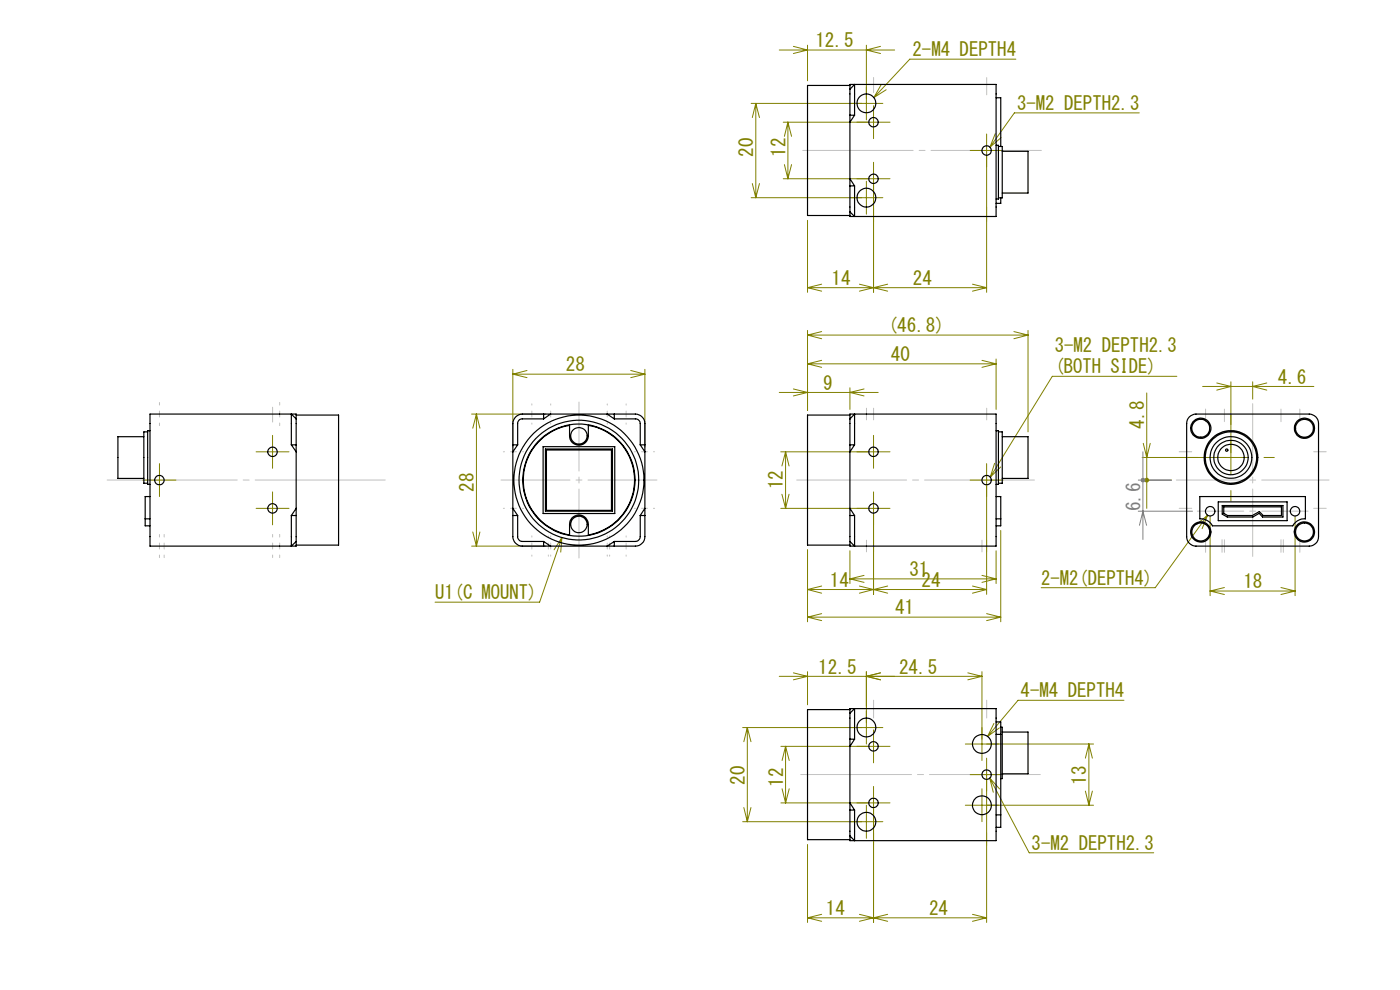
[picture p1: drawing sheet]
<svg xmlns="http://www.w3.org/2000/svg" width="297mm" height="210mm" viewBox="0 0 297 210" stroke-linecap="round" stroke-linejoin="round" font-family="sans-serif">
<g fill="none" stroke="#808000" stroke-width=".21">
<path d="M165.3 10.6h24.5M168.3 9.8l3 .8-3 .8M171.3 9.6v7.5M183.8 9.6v15.8M186.8 9.8l-3 .8 3 .8M186.9 18l-1.5 2.7M188 19l-2.6 1.7M215.5 12.6h-22.5l-7.6 8.1M159.6 38.9l.7 3M160.3 21.9v20M160.3 21.9l.8 3M160.3 21.9l-.7 3"/>
<path d="M161.1 38.9l-.8 3M166.4 34.9l.7 3M167.1 25.9v12M167.1 25.9l.8 3M167.1 25.9l-.7 3M167.9 34.9l-.8 3M183.8 38.4v7M185.3 22.4v7M185.3 34.4v27.6M187.3 21.9h-28M188.8 25.9h-22.6M188.8 37.9h-22.6"/>
<path d="M205.8 31.9h7M209.3 28.4v33.6M211.1 28.4l-1.1 2.8M212.4 29.2l-2.4 2M241.7 23.9h-26.5l-5.2 7.3M171.3 46.7v15.3M187.3 41.9h-28M108.8 78.3v16.6M108.8 79.4h28M108.8 79.4l3 .7M111.8 78.6l-3 .8M133.8 78.6l3 .8"/>
<path d="M136.8 78.3v16.6M136.8 79.4l-3 .7M171.3 70.1v17M171.3 71.1h46.8M171.3 71.1l3 .8M171.3 77.2h40M171.3 77.2l3 .7M171.3 61h38M171.3 61l3 .8M174.3 70.3l-3 .8M174.3 76.4l-3 .8M174.3 60.3l-3 .7"/>
<path d="M182.3 60.3l6 1.5M188.3 60.3l-6 1.5M206.3 60.3l3 .7M208.3 76.4l3 .8M209.3 61l-3 .8M211.3 76.2v10.6M211.3 77.2l-3 .7M215.1 70.3l3 .8M218.1 70.1v21.5M218.1 71.1l-3 .8M249.7 79.8h-26.5l-13.1 21.4M33.8 98.3v7"/>
<path d="M54.3 95.8h7M57.8 92.3v7M100 87.8h15.8M101.1 87.8v28M101.1 87.8l.7 3M101.1 87.8l-.8 3M165.3 83.2h21M165.6 95.8h23.2M166.7 95.8v12M166.7 95.8l.7 3M166.7 95.8l-.8 3M168.3 82.5l3 .7-3 .8"/>
<path d="M180.3 82.3v4.5M183.3 82.5l-3 .7 3 .8M185.3 92.3v7M209.3 98.3v27.8M211 98.3l-.9 2.9M212.3 99.1l-2.2 2.1M242.3 97h22.3M242.5 94l.8 3 .7-3M243.3 83.4v24.4M255.1 82h23.6M258.1 81.2l3 .8-3 .8M261.1 81v19.5"/>
<path d="M265.7 81v3.7M268.1 97h2.2M268.7 81.2l-3 .8 3 .8M30.3 101.8h7M54.3 107.8h7M57.8 104.3v7M100 115.8h15.8M100.3 112.8l.8 3M101.8 112.8l-.7 3M119.2 114l-4.7 13.7h-22.2M119.2 114l-.2 3.1M119.2 114l-1.7 2.6"/>
<path d="M165.6 107.8h23.2M165.9 104.8l.8 3M167.4 104.8l-.7 3M171.3 116.7v15.2M180.3 116.8v7M185.3 104.3v21.8M205.8 101.8h7M211.3 116.8v7M212.3 112.5v19.4M242.3 101.8h6.2M256.2 109.3l-11.1 15.4h-24.2M256.2 109.3l-1.2 2.8"/>
<path d="M256.2 109.3l-2.4 2M256.7 109.5v16.9M261.1 104.1v2.1M274.7 109.5v16.9M171.3 125.1h38M171.3 125.1l3 .7M171.3 130.9h41M171.3 130.9l3 .7M174.3 124.3l-3 .8M174.3 130.2l-3 .7M180.3 122.8h31M180.3 122.8l3 .7"/>
<path d="M182.3 124.3l3 .8M183.3 122.1l-3 .7M185.3 125.1l-3 .7M185.3 125.1l3 .7M188.3 124.3l-3 .8M206.3 124.3l3 .8M208.3 122.1l3 .7M209.3 125.1l-3 .7M209.3 130.2l3 .7M211.3 122.8l-3 .7M212.3 130.9l-3 .7M256.7 125.4h18"/>
<path d="M256.7 125.4l3.1 .7M259.8 124.6l-3.1 .8M271.7 124.6l3 .8M274.7 125.4l-3 .7M157.6 154.3h29.7M158.5 154.3v20M158.5 154.3l.8 3M158.5 154.3l-.7 3M165.7 158.3h23.1M166.7 158.3v12M166.7 158.3l.7 3M166.7 158.3l-.8 3"/>
<path d="M168.3 142.7l3 .8-3 .7M171.3 142.5v7M183.8 142.5v15.3M185.3 154.8v7M186.8 142.7l-3 .8 3 .7M204.8 157.8h27.2M205.3 142.7l3 .8M208.3 142.5v18.8M208.3 143.5h-43M208.3 143.5l-3 .7M210.9 153.4l-1.4 2.8M212 154.4l-2.5 1.8"/>
<path d="M231 157.8v13M231 157.8l.7 3M231 157.8l-.7 3M238.4 148.5h-22.4l-6.5 7.7M157.6 174.3h29.7M157.8 171.3l.7 3M159.3 171.3l-.8 3M165.9 167.3l.8 3M167.4 167.3l-.7 3M171.3 179.1v16.6M183.8 170.8v7M185.3 166.8v28.9"/>
<path d="M188.8 170.3h-23.1M204.8 170.8h27.2M205.8 164.3h7M208.3 167.3v7M209.3 160.8v34.9M210 165.1l8.3 15.8h26.5M210 165.1l2.1 2.2M210 165.1l.7 3M230.3 167.8l.7 3M231.7 167.8l-.7 3M171.3 194.7h38M171.3 194.7l3 .7"/>
<path d="M174.3 193.9l-3 .8M182.3 193.9l6 1.5M188.3 193.9l-6 1.5M206.3 193.9l3 .8M209.3 194.7l-3 .7"/>
</g>
<path d="M242.5 95.8v18.6M241.5 108.4h11.5M241.5 101.8h7M241.7 111.4l.8-3 .7 3" fill="none" stroke="#808080" stroke-width=".21"/>
<g fill="none" stroke="#c0c0c0" stroke-width=".21" stroke-dasharray="30.5 1.3 1.3 1.3">
<path d="M185.3 16.4v3.2M209.3 16.5v3.6M185.3 44.1v3M209.3 43.9v3.1M57.8 89.5v-3.1M183.8 86.6v2.5M185.3 89.1v-2.5M209.3 86.6v2.5M250.2 95.8h2.6M255.8 86.8v2.6M259.8 86.8v2.6M271.8 86.8v2.6"/>
<path d="M275.8 86.8v2.6M278.7 95.8h2.6M183.8 114.6v2.5M185.3 114.6v2.5M208.3 114.6v2.5M209.3 114.6v2.5M250.2 107.8h2.6M255.8 114.5v2.7M259.3 114.5v2.7M259.8 114.5v2.7M271.8 114.5v2.7M272.3 114.5v2.7"/>
<path d="M275.8 114.5v2.7M278.7 107.8h2.6M185.3 148.5v3.8M209.3 148.5v3.8M185.3 176.6v2.7M209.3 176.6v2.7"/>
</g>
<path d="M169 101.8h50.4" fill="none" stroke="#c0c0c0" stroke-width=".21" stroke-dasharray="30.5 1.3 1.3 1.3" stroke-dashoffset="7.2"/>
<path d="M170.3 31.9h50.6" fill="none" stroke="#c0c0c0" stroke-width=".21" stroke-dasharray="30.5 1.3 1.3 1.3" stroke-dashoffset="7.1"/>
<path d="M169.9 164.3h50.8" fill="none" stroke="#c0c0c0" stroke-width=".21" stroke-dasharray="30.5 1.3 1.3 1.3" stroke-dashoffset="7"/>
<path d="M265.8 85.6v32.4M249.5 101.8h32.5" fill="none" stroke="#c0c0c0" stroke-width=".21" stroke-dasharray="30.5 1.3 1.3 1.3" stroke-dashoffset="16.2"/>
<path d="M254 108.4h23.5" fill="none" stroke="#c0c0c0" stroke-width=".21" stroke-dasharray="30.5 1.3 1.3 1.3" stroke-dashoffset="20.6"/>
<path d="M22.7 101.8h59" fill="none" stroke="#c0c0c0" stroke-width=".21" stroke-dasharray="30.5 1.3 1.3 1.3" stroke-dashoffset="2.9"/>
<path d="M33.8 85.4v4.9M59.3 85.4v4.9M33.8 113.4v4.9M34.8 113.4v4.9M57.8 113.4v4.9M59.3 113.4v4.9" fill="none" stroke="#c0c0c0" stroke-width=".21" stroke-dasharray="30.5 1.3 1.3 1.3" stroke-dashoffset="29.9"/>
<g fill="none" stroke="#c0c0c0" stroke-width=".21" stroke-dasharray="30.5 1.3 1.3 1.3" stroke-dashoffset="30.2">
<path d="M106.8 95.8h4.3M112.8 85.7v4.3M116.8 85.7v4.3M128.8 85.7v4.3M132.8 85.7v4.3M134.6 95.8h4.3M106.8 107.8h4.3M112.8 113.7v4.3M116.3 113.7v4.3M116.8 113.7v4.3M128.8 113.7v4.3M129.3 113.7v4.3"/>
<path d="M132.8 113.7v4.3M134.6 107.8h4.3"/>
</g>
<path d="M122.8 85.3v33.1M106.3 101.8h33.1" fill="none" stroke="#c0c0c0" stroke-width=".21" stroke-dasharray="30.5 1.3 1.3 1.3" stroke-dashoffset="15.8"/>
<path d="M242.9 101.5l.4-.2v.5v-.5a.51 .51 0 0 1 .5 .7 .51 .51 0 0 1-.8 .3 .51 .51 0 0 1-.1-.8z" fill="#808000"/>
<path d="M242.1 101.5a.5 .5 0 0 1 .8 .2 .5 .5 0 0 1-.4 .6v-.5v.5a.5 .5 0 0 1-.5-.3 .5 .5 0 0 1 .1-.5z" fill="#808080"/>
<g fill="none" stroke="#000" stroke-width=".25">
<path d="M180.3 18.9v26M180.3 18.9l1-1v6.5M180.3 18.9v-1h31v28h-31v-1M180.3 18.1h-9v27.6h9M180.3 37.9l1 1.5M180.3 24.4h1M180.3 39.4h1M181.3 39.4v6.5l-1-1M181.3 24.4l-1 1.5M211.3 30.8h.5v11.4h-.5M211.3 20.7h1v10.4M211.8 31.1h.8v10.9h-.8"/>
<path d="M212.6 32.1h5.5v8.8h-5.5M212.3 42v1.1h-1M30.5 92.6h-5.5v8.9h5.5M31.3 91.6h-.8v10.9h.8M31.8 91.4h-.5v11.4h.5M61.8 94.4h1M61.8 94.4l1 1.4M62.8 88.9l-1-1.1v6.6M62.8 88.9v-1.1h-31v28h31v-.9M62.8 88.9v26M62.8 88h9v27.6h-9M108.8 94.4h1"/>
<path d="M109.4 88.4l.6-.4 .8-.2h24a2.05 2.05 0 0 1 2 2v24a2.05 2.05 0 0 1-2 2h-24a2.05 2.05 0 0 1-2-2v-24l.2-.7zM109.8 94.4l-1 1.4M114.1 93.9a11.7 11.7 0 0 1 6.7-3.7v2.3a1.99 1.99 0 0 0 2 1.9 1.99 1.99 0 0 0 2-1.9v-2.3a11.8 11.8 0 0 1 9.8 11.7 11.8 11.8 0 0 1-9.8 11.6v-2.2a1.99 1.99 0 0 0-2-2.1 1.99 1.99 0 0 0-2 2.1v2.2a11.8 11.8 0 0 1-6.7-19.6zM115.2 94.7h15.2v14.2h-15.2zM115.3 88.9h-4.5a.96 .96 0 0 0-1 .9v4.6M115.3 87.8v1.1M115.7 95.2h14.2v13.2h-14.2zM115.9 95.5h13.8v12.8h-13.8zM116.8 87.8l-1.5 1.1M128.8 87.8l1.5 1.1M130.3 88.9h4.5a1.02 1.02 0 0 1 1 .9v4.6M130.3 87.8v1.1"/>
<path d="M135.8 94.4l1 1.4M135.8 94.4h1M180.3 88.9v-1.1h31v28h-31v-.9M180.3 88.9l1-1.1v6.6M180.3 88.9v26M180.3 88h-9v27.6h9M180.3 94.4h1M181.3 94.4l-1 1.4M211.3 91.4h.5v11.4h-.5M211.8 91.6h.8v10.9h-.8M212.6 92.6h5.5v8.9h-5.5M252.3 88.4l.7-.4 .7-.2h24a1.99 1.99 0 0 1 2 2v24a1.99 1.99 0 0 1-2 2h-24a1.99 1.99 0 0 1-2-2v-24l.2-.7z"/>
<path d="M30.8 110.1v1.4h1M30.8 110.1h1M31.8 105.3h-1v4.8M61.8 109.4v6.4l1-.9M61.8 109.4h1M62.8 107.8l-1 1.6M108.8 107.8l1 1.6M108.8 109.4h1M109.8 109.4v4.4a1.02 1.02 0 0 0 1 1.1h4.5M115.3 114.9l1.5 .9M115.3 114.9v.9M130.3 114.9l-1.5 .9"/>
<path d="M130.3 114.9v.9M135.8 109.4v4.4a1.09 1.09 0 0 1-1 1.1h-4.5M135.8 109.4h1M136.8 107.8l-1 1.6M180.3 109.4h1M180.3 107.8l1 1.6M181.3 109.4v6.4l-1-.9M211.3 105.3h1v4.8M211.3 110.1h1M212.3 110.1v1.4h-1M254.5 105.3h22.4v4.8a2.87 2.87 0 0 0-2.7 1.4h-17a2.87 2.87 0 0 0-2.7-1.4zM258.4 106.5h14.6v3.9h-14.6z"/>
<path d="M259.3 107.2h12.9v2.5h-4.4l-.7-.8-1.3 .8h-5.5l-1-.6zM259.6 107.5h12.3v1.9h-3.9l-.8-.9-1.5 .9h-5.3l-.8-.5zM180.3 151.3v-1h31v28h-31v-1M180.3 151.3l1-1v6.5M180.3 151.3v26M180.3 150.5h-9v27.6h9M180.3 156.8h1M181.3 156.8l-1 1.5M211.3 153.1h1v2.7M211.3 155.8h1M212.3 154.3h.3v10.9h-.3M212.3 155.8v17.1"/>
<path d="M212.6 155.3h5.5v8.8h-5.5M180.3 170.3l1 1.5M180.3 171.8h1M181.3 171.8v6.5l-1-1M211.3 172.9h1M212.3 172.9v2.6h-1"/>
<circle cx="183.8" cy="21.9" r="2"/>
<circle cx="185.3" cy="37.9" r=".99"/>
<circle cx="185.3" cy="25.9" r=".99"/>
<circle cx="209.3" cy="31.9" r=".99"/>
<circle cx="183.8" cy="41.9" r="1.99"/>
<circle cx="57.8" cy="95.8" r="1.01"/>
<circle cx="122.8" cy="92.5" r="1.76"/>
<circle cx="185.3" cy="95.8" r="1"/>
<circle cx="254.7" cy="90.8" r="2.15"/>
<circle cx="254.7" cy="90.8" r="1.9"/>
<circle cx="260.2" cy="95.5" r=".25"/>
<circle cx="261.1" cy="97" r="5.7"/>
<circle cx="261.1" cy="97.1" r="3.7"/>
<circle cx="261.1" cy="97" r="5.5"/>
<circle cx="261.1" cy="97" r="4.4"/>
<circle cx="261.1" cy="97" r="2.8"/>
<circle cx="276.7" cy="90.8" r="2.14"/>
<circle cx="276.8" cy="90.8" r="1.9"/>
<circle cx="33.8" cy="101.8" r="1.01"/>
<circle cx="57.8" cy="107.8" r="1.01"/>
<circle cx="122.8" cy="101.8" r="12.7"/>
<circle cx="122.8" cy="101.8" r="13.8"/>
<circle cx="122.8" cy="111.3" r="1.76"/>
<circle cx="122.8" cy="101.8" r="11.9"/>
<circle cx="185.3" cy="107.9" r=".99"/>
<circle cx="209.3" cy="101.9" r=".99"/>
<circle cx="254.7" cy="112.9" r="1.9"/>
<circle cx="254.7" cy="112.8" r="2.15"/>
<circle cx="256.7" cy="108.5" r="1"/>
<circle cx="274.7" cy="108.4" r="1.01"/>
<circle cx="276.7" cy="112.8" r="1.9"/>
<circle cx="276.7" cy="112.8" r="2.15"/>
<circle cx="183.8" cy="154.3" r="2"/>
<circle cx="185.3" cy="158.3" r="1"/>
<circle cx="208.3" cy="157.8" r="2"/>
<circle cx="183.8" cy="174.3" r="2"/>
<circle cx="185.3" cy="170.3" r="1"/>
<circle cx="208.3" cy="170.8" r="2.01"/>
<circle cx="209.3" cy="164.3" r="1"/>
</g>
<g font-size="4.1" fill="#808000">
<text x="173" y="10">12.5</text>
<text x="193.6" y="12">2-M4 DEPTH4</text>
<text x="215.8" y="23.3">3-M2 DEPTH2.3</text>
<text x="159.8" y="33.2" transform="rotate(-90 159.8 33.2)">20</text>
<text x="166.6" y="33.2" transform="rotate(-90 166.6 33.2)">12</text>
<text x="176.4" y="60.4">14</text>
<text x="193.6" y="60.4">24</text>
<text x="188.3" y="70.5">(46.8)</text>
<text x="189" y="76.6">40</text>
<text x="223.7" y="74.7">3-M2 DEPTH2.3</text>
<text x="120" y="78.8">28</text>
<text x="174.6" y="82.7">9</text>
<text x="223.7" y="79.2">(BOTH SIDE)</text>
<text x="271.1" y="81.4">4.6</text>
<text x="242.7" y="91" transform="rotate(-90 242.7 91)">4.8</text>
<text x="100.5" y="104.3" transform="rotate(-90 100.5 104.3)">28</text>
<text x="166.1" y="103.8" transform="rotate(-90 166.1 103.8)">12</text>
<text x="176.1" y="124.5">14</text>
<text x="192.9" y="122.2">31</text>
<text x="195.5" y="124.5">24</text>
<text x="220.9" y="124">2-M2(DEPTH4)</text>
<text x="263.8" y="124.8">18</text>
<text x="92.3" y="127.1">U1(C MOUNT)</text>
<text x="189.9" y="130.3">41</text>
<text x="173.6" y="142.9">12.5</text>
<text x="190.7" y="142.9">24.5</text>
<text x="216.5" y="147.9">4-M4 DEPTH4</text>
<text x="158" y="166.5" transform="rotate(-90 158 166.5)">20</text>
<text x="166.1" y="166.9" transform="rotate(-90 166.1 166.9)">12</text>
<text x="230.4" y="166.5" transform="rotate(-90 230.4 166.5)">13</text>
<text x="218.9" y="180.3">3-M2 DEPTH2.3</text>
<text x="175.2" y="194.1">14</text>
<text x="197.1" y="194.1">24</text>
</g>
<text font-size="4.1" fill="#808080" x="241.9" y="108.5" transform="rotate(-90 241.9 108.5)">6.6</text>
</svg>
